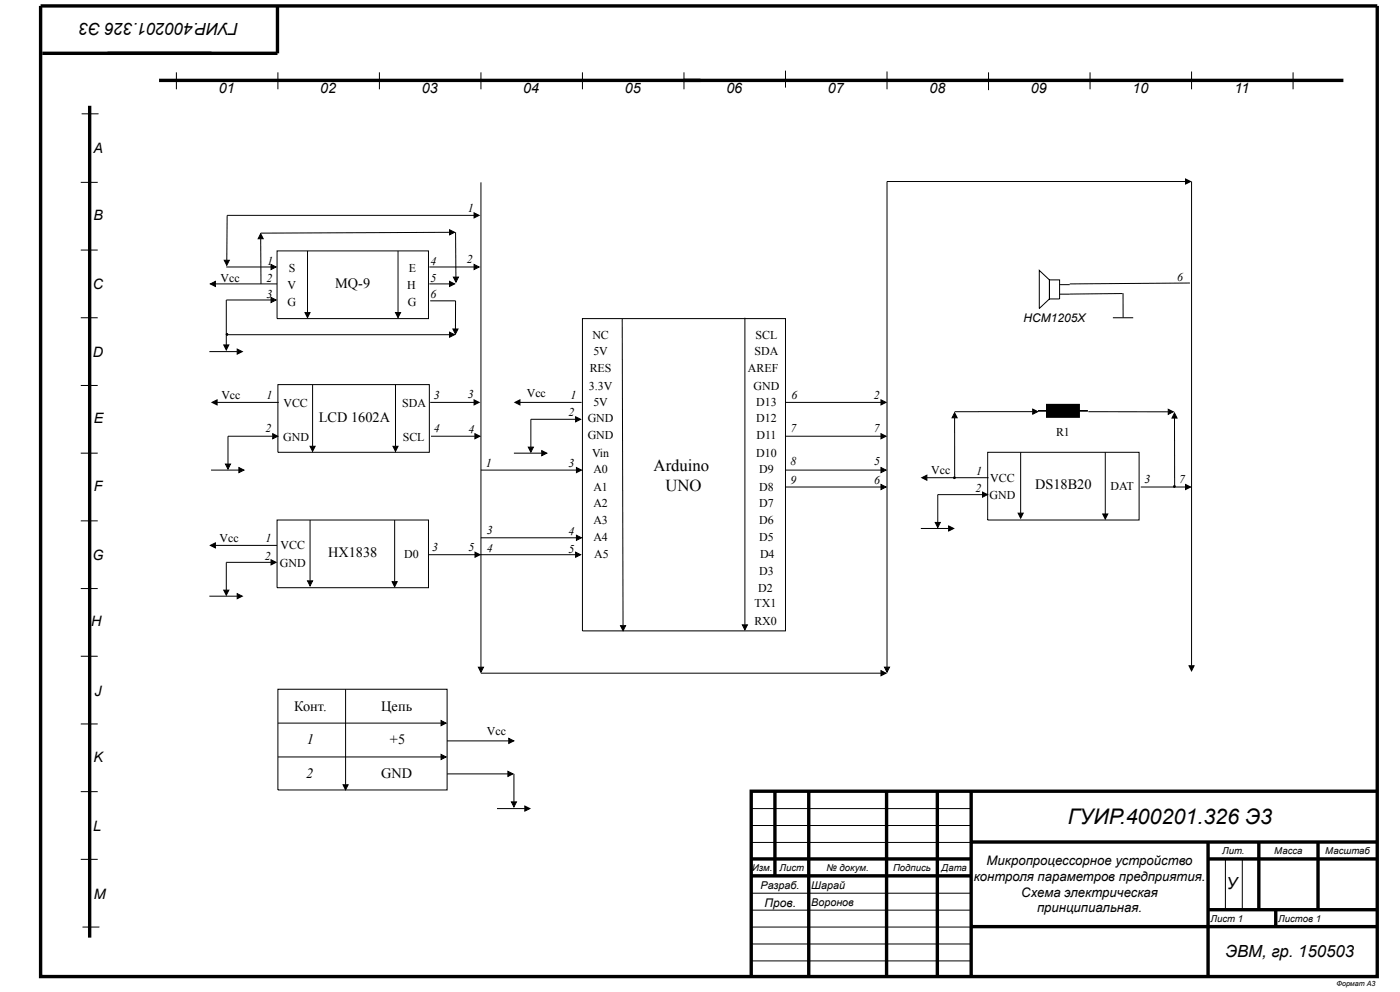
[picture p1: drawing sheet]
<svg xmlns="http://www.w3.org/2000/svg" width="420mm" height="297mm" viewBox="0 0 420 297" stroke-linecap="round" stroke-linejoin="round" font-family="sans-serif">
<g fill="none" stroke="#000" stroke-width="1" stroke-linecap="butt">
<path d="M12.2 1.8h400.8v290.9h-400.8zM83.2 2v14h-70.5M26.9 31.7v249.4M47.7 24.1h355.1M232.4 237.2v25.3M242.5 237.2v55.8M265.8 237.2v55.8M281.1 237.2v55.8M291.2 237.2v55.8M413 237.2h-187.8v55.8M225.2 257.5h66M291.2 252.4h121.5"/>
<path d="M362.2 252.4v40.6M362.2 257.5h50.5M377.4 252.4v20.3M395.2 252.4v20.3M225.2 262.5h66M291.2 277.8h121.5M362.2 272.7h50.5M382.5 272.7v5.1"/>
</g>
<path d="M63.4 16.2h19.5h-19.5" fill="none" stroke="#000" stroke-width=".51"/>
<g fill="none" stroke="#000" stroke-width=".3">
<path d="M24.5 34.1h5.1M52.9 21.7v5.1M83.3 21.7v5.1M113.8 21.7v5.1M144.2 21.7v5.1M174.6 21.7v5.1M205.1 21.7v5.1M235.5 21.2v5.1M266 21.4v5.4M296.4 21.7v5.3M326.8 21.7v5.1M357.3 21.4v5.4"/>
<path d="M387.7 21.7v5.1M24.2 54.7h5.1M24.2 75h5.1M24.2 95.2h5.1M24.2 115.5h5.1M24.2 135.8h5.1M24.2 156.1h5.1M24.2 176.4h5.1M24.2 196.7h5.1M24.2 217h5.1M24.2 237.3h5.1M24.2 257.6h5.1"/>
<path d="M225.4 242.4h65.9M225.4 247.4h65.9M225.4 252.5h65.9M367.4 257.6v15.2M372.5 257.6v15.2M24.7 277.9h5.1M225.4 267.7h65.9M225.4 272.8h65.9M225.4 277.9h65.9M225.4 283h65.9M225.4 288h65.9"/>
</g>
<path d="M174.6 95.5h60.9v93.6h-60.9z" fill="#fff"/>
<path d="M174.6 95.5h60.9v93.6h-60.9zM186.6 95.5l.2 92.1M223.3 95.2v92.1M186.1 187.6l1.5-.1-.8 1.6zM222.6 187.3h1.5l-.8 1.5z" fill="none" stroke="#000" stroke-width=".3"/>
<path d="M186.1 187.6l1.5-.1-.8 1.6zM222.6 187.3h1.5l-.8 1.5z" fill="#000"/>
<path d="M83.3 206.6h50.8v30.2h-50.8z" fill="#fff"/>
<g fill="none" stroke="#000" stroke-width=".3">
<path d="M266 54.4v145.6M68.1 64.6h74M81.3 79.3l1.5 .7-1.5 .8zM142.1 79.3l1.6 .7-1.6 .8zM142.1 63.8l1.6 .8-1.6 .7zM67.9 80h13.4M81.3 89.2l1.5 .7-1.5 .8zM81.3 89.9h-13.4v13.5M128.7 80h13.4M62.8 105.4h8.3M67.1 103.4h1.5l-.7 1.5zM71.1 104.6l1.5 .8-1.5 .8z"/>
<path d="M142.1 119.9l1.6 .7-1.6 .8zM264.2 119.9l1.5 .7-1.5 .8zM129 120.6h13.1M235.5 120.6h28.7M265.2 200h1.5l-.7 1.5zM83.3 206.6h50.8v30.2h-50.8zM83.3 216.8h49M103.6 206.6v28.6M132.3 216l1.5 .8-1.5 .7zM83.3 226.9h49M102.9 235.2h1.5l-.8 1.6zM132.3 226.1l1.5 .8-1.5 .8z"/>
<path d="M134.1 232h18.2M152.3 231.2l1.5 .8-1.5 .7zM154.1 232v8.4M149 242.4h8.4M153.3 240.4h1.6l-.8 1.5zM157.4 241.6l1.5 .8-1.5 .7z"/>
</g>
<g fill="#000">
<path d="M142.1 63.8l1.6 .8-1.6 .7zM81.3 89.2l1.5 .7-1.5 .8zM81.3 79.3l1.5 .7-1.5 .8zM142.1 79.3l1.6 .7-1.6 .8zM67.1 103.4h1.5l-.7 1.5zM71.1 104.6l1.5 .8-1.5 .8zM142.1 119.9l1.6 .7-1.6 .8zM264.2 119.9l1.5 .7-1.5 .8zM132.3 216l1.5 .8-1.5 .7zM265.2 200h1.5l-.7 1.5zM102.9 235.2h1.5l-.8 1.6zM132.3 226.1l1.5 .8-1.5 .8z"/>
<path d="M152.3 231.2l1.5 .8-1.5 .7zM153.3 240.4h1.6l-.8 1.5zM157.4 241.6l1.5 .8-1.5 .7z"/>
</g>
<path d="M83.1 75.2h45.4v20.3h-45.4z" fill="#fff"/>
<g fill="none" stroke="#000" stroke-width=".3">
<path d="M83.1 75.2h45.4v20.3h-45.4zM92.2 75.2v18.5M119.3 75.2v18.5M91.4 93.7h1.6l-.8 1.5zM118.6 93.7h1.5l-.8 1.5zM129 90.2h7.6M235.5 130.8h28.7M264.2 130l1.5 .8-1.5 .7zM144.2 140.9h28.6M172.8 140.1l1.6 .8-1.6 .8zM235.5 140.9h28.7M235.5 146h28.7"/>
<path d="M264.2 140.1l1.5 .8-1.5 .8zM264.2 145.2l1.5 .8-1.5 .7zM144 166.3h28.6M144.2 161.2h28.6M172.6 165.5l1.5 .8-1.5 .7zM172.8 160.4l1.6 .8-1.6 .8zM134.1 222.1h18.4M152.5 221.3l1.6 .8-1.6 .7z"/>
</g>
<path d="M91.4 93.7h1.6l-.8 1.5zM118.6 93.7h1.5l-.8 1.5zM264.2 130l1.5 .8-1.5 .7zM172.8 140.1l1.6 .8-1.6 .8zM264.2 140.1l1.5 .8-1.5 .8zM264.2 145.2l1.5 .8-1.5 .7zM172.6 165.5l1.5 .8-1.5 .7zM172.8 160.4l1.6 .8-1.6 .8zM152.5 221.3l1.6 .8-1.6 .7z" fill="#000"/>
<path d="M83.3 115.3h45.4v20.3h-45.4z" fill="#fff"/>
<path d="M83.3 115.3h45.4v20.3h-45.4zM93.7 115.3v18.5M118.6 115.3v18.5M93 133.8h1.5l-.8 1.5zM117.8 133.8h1.5l-.7 1.5z" fill="none" stroke="#000" stroke-width=".3"/>
<path d="M93 133.8h1.5l-.8 1.5zM117.8 133.8h1.5l-.7 1.5z" fill="#000"/>
<path d="M83.1 155.9h45.4v20.3h-45.4z" fill="#fff"/>
<g fill="none" stroke="#000" stroke-width=".3">
<path d="M333.7 95.2h6.1M83.1 155.9h45.4v20.3h-45.4zM93 155.9v18.2M118.3 155.9v18.5M62.8 178.7h8.3M63.1 163.5l1.5-.8v1.5zM64.6 163.5h18.5M67.1 176.9h1.5l-.7 1.5zM71.1 177.9l1.5 .8-1.5 .8zM81.3 167.8l1.5 .8-1.5 .7zM81.3 168.6h-13.4v8.3M92.2 174.1h1.5l-.7 1.5z"/>
<path d="M117.6 174.4h1.5l-.8 1.5z"/>
</g>
<path d="M63.1 163.5l1.5-.8v1.5zM67.1 176.9h1.5l-.7 1.5zM71.1 177.9l1.5 .8-1.5 .8zM81.3 167.8l1.5 .8-1.5 .7zM92.2 174.1h1.5l-.7 1.5zM117.6 174.4h1.5l-.8 1.5z" fill="#000"/>
<path d="M296.1 135.6h45.5v20.3h-45.5z" fill="#fff"/>
<g fill="none" stroke="#000" stroke-width=".3">
<path d="M144.2 54.7v145.3M266 54.4h89.5M355.5 53.6l1.5 .8-1.5 .8zM357.3 54.4v145.2M67.2 78h1.6l-.8 1.5zM68.1 64.6l-.1 13.4M78.2 70l.7 1.6h-1.5zM78.2 71.6l.1 13.5M134.8 68.9l1.5 .7-1.5 .8zM134.8 69.6l-56.5 .3M136.6 69.6l.1 13.5M63.1 85.1l1.5-.8v1.6z"/>
<path d="M64.6 85.1h18.5M68.1 99.8v.2M128.7 85.1h6.1M134.8 99.6l1.5 .7-1.5 .8zM134.8 84.3l1.5 .8-1.5 .8zM135.8 98.6h1.5l-.7 1.5zM135.9 83.1h1.6l-.8 1.5zM136.6 90.2v8.4M311.6 81l3.1 2.9v5.7l-3.1 2.9zM314.7 83.9h3v5.7h-3zM317.7 85.3h3.1M336.6 88l-18.9 .2"/>
<path d="M336.7 87.9l.1 7.3M356.8 84.8l-36 .3M68.1 100.3h66.7M63.6 120.6l1.5-.7v1.5zM65.1 120.6h18.5M67.6 139.1h1.5l-.7 1.5zM81.8 130l1.5 .8-1.5 .7zM81.8 130.8h-13.4v8.3M129.2 130.8h13.2M142.4 130l1.5 .8-1.5 .7zM154.1 135.8h8.3M154.4 120.6l1.5-.7v1.5z"/>
<path d="M155.9 120.6h18.5M158.4 134h1.5l-.7 1.6zM162.4 135.1l1.6 .7-1.6 .8zM172.6 124.9l1.5 .8-1.5 .7zM172.6 125.7h-13.4v8.3M286.2 123.7l.8 1.5h-1.5zM286.2 125.2l.1 18M296.1 135.6h45.5v20.3h-45.5zM306 135.6v18.2M309.7 122.6l1.5 .8-1.5 .8zM309.7 123.4h-23.4M326.3 123.4h24"/>
<path d="M331.4 135.6v18.5M350.3 122.7l1.5 .7-1.5 .8zM352.2 123.8l.7 1.5h-1.5zM352.2 125.3v20.7M63.3 140.9h8.3M71.6 140.1l1.6 .8-1.6 .8zM276.1 158.4h8.3M276.4 143.2l1.5-.8v1.6zM277.9 143.2h18.5M280.4 156.6h1.5l-.7 1.5zM284.4 157.6l1.6 .8-1.6 .8zM285.7 143.2h.2"/>
<path d="M294.6 147.5l1.5 .8-1.5 .7zM294.6 148.3h-13.4v8.3M305.3 153.8h1.5l-.8 1.5zM330.6 154.1h1.6l-.8 1.5zM342.1 146h13.4M352.5 145.7l-.1 .1M355.5 145.2l1.5 .8-1.5 .7zM128.5 166.3h13.9M142.4 165.5l1.6 .8-1.6 .7zM143.4 200h1.6l-.8 1.5zM356.5 199.6h1.5l-.7 1.5zM144.2 201.8h120"/>
<path d="M264.2 201l1.5 .8-1.5 .7z"/>
<circle cx="68.1" cy="100.2" r=".25"/>
<circle cx="286.2" cy="143.2" r=".25"/>
<circle cx="352.1" cy="145.8" r=".25"/>
</g>
<g fill="#000">
<path d="M355.5 53.6l1.5 .8-1.5 .8zM67.2 78h1.6l-.8 1.5zM78.2 70l.7 1.6h-1.5zM134.8 68.9l1.5 .7-1.5 .8zM63.1 85.1l1.5-.8v1.6zM134.8 84.3l1.5 .8-1.5 .8zM135.9 83.1h1.6l-.8 1.5zM134.8 99.6l1.5 .7-1.5 .8zM135.8 98.6h1.5l-.7 1.5zM63.6 120.6l1.5-.7v1.5zM81.8 130l1.5 .8-1.5 .7zM142.4 130l1.5 .8-1.5 .7z"/>
<path d="M154.4 120.6l1.5-.7v1.5zM158.4 134h1.5l-.7 1.6zM162.4 135.1l1.6 .7-1.6 .8zM172.6 124.9l1.5 .8-1.5 .7zM286.2 123.7l.8 1.5h-1.5zM309.7 122.6l1.5 .8-1.5 .8zM313.6 121.1h10.2v4.1h-10.2v-1.2h1.2v-1.7h7.8v1.7h-9zM350.3 122.7l1.5 .7-1.5 .8zM352.2 123.8l.7 1.5h-1.5zM67.6 139.1h1.5l-.7 1.5zM71.6 140.1l1.6 .8-1.6 .8zM276.4 143.2l1.5-.8v1.6z"/>
<path d="M280.4 156.6h1.5l-.7 1.5zM284.4 157.6l1.6 .8-1.6 .8zM294.6 147.5l1.5 .8-1.5 .7zM305.3 153.8h1.5l-.8 1.5zM330.6 154.1h1.6l-.8 1.5zM355.5 145.2l1.5 .8-1.5 .7zM142.4 165.5l1.6 .8-1.6 .7zM143.4 200h1.6l-.8 1.5zM264.2 201l1.5 .8-1.5 .7zM356.5 199.6h1.5l-.7 1.5z"/>
<circle cx="68.1" cy="100.2" r=".25"/>
<circle cx="286.2" cy="143.2" r=".25"/>
<circle cx="352.1" cy="145.8" r=".25"/>
</g>
<path d="M311.2 123.2h3M323.2 123.2h3" fill="none" stroke="#000" stroke-width=".51"/>
<text font-size="6.4" x="320.2" y="247.1">ГУИР.400201.326 Э3</text>
<g font-size="5">
<text x="71.5" y="6.8" transform="rotate(180 71.5 6.8)">ГУИР.400201.326 Э3</text>
<text x="196" y="141">Аrduino</text>
<text x="199.5" y="147.1">UNO</text>
<text x="367.7" y="266.3">У</text>
<text x="367.4" y="286.9">ЭВМ, гр. 150503</text>
</g>
<g font-size="4.3">
<text x="65.6" y="27.9">01</text>
<text x="96" y="27.9">02</text>
<text x="126.5" y="27.9">03</text>
<text x="156.9" y="27.9">04</text>
<text x="187.3" y="27.9">05</text>
<text x="217.8" y="27.9">06</text>
<text x="248.2" y="27.9">07</text>
<text x="278.7" y="27.9">08</text>
<text x="309.1" y="27.9">09</text>
<text x="339.5" y="27.9">10</text>
<text x="370.1" y="27.9">11</text>
<text x="28" y="45.9">A</text>
<text x="28" y="66">B</text>
<text x="27.9" y="86.5">C</text>
<text x="100.5" y="86.2">MQ-9</text>
<text x="27.9" y="107">D</text>
<text x="28.1" y="126.8">E</text>
<text x="95.6" y="126.6">LCD 1602A</text>
<text x="28.1" y="147.1">F</text>
<text x="310.4" y="146.6">DS18B20</text>
<text x="27.8" y="167.9">G</text>
<text x="98.4" y="166.9">HX1838</text>
<text x="27.4" y="187.7">H</text>
<text x="28.4" y="208.5">J</text>
<text x="88.2" y="213.1">Конт.</text>
<text x="114.3" y="213.1">Цепь</text>
<text x="92" y="223">1</text>
<text x="116.9" y="223">+5</text>
<text x="28" y="228.3">K</text>
<text x="91.8" y="233.1">2</text>
<text x="114.3" y="233.1">GND</text>
<text x="28" y="249.1">L</text>
<text x="28.1" y="269.4">M</text>
</g>
<g font-size="3.9">
<text x="295.8" y="259.2">Микропроцессорное устройство</text>
<text x="292" y="264.1">контроля параметров предприятия.</text>
<text x="306.2" y="268.9">Схема электрическая</text>
<text x="311" y="273.4">принципиальная.</text>
</g>
<g font-size="3.6">
<text x="140.3" y="63.4">1</text>
<text x="80.1" y="79.4">1</text>
<text x="86.6" y="81.7">S</text>
<text x="122.6" y="81.7">E</text>
<text x="129.1" y="79.4">4</text>
<text x="140" y="78.9">2</text>
<text x="66.1" y="84.5">Vcc</text>
<text x="79.9" y="84.5">2</text>
<text x="79.9" y="89.3">3</text>
<text x="86.2" y="86.5">V</text>
<text x="122.1" y="86.5">H</text>
<text x="129.1" y="84.5">5</text>
<text x="129.1" y="89.3">6</text>
<text x="353" y="84.2">6</text>
<text x="86.2" y="91.8">G</text>
<text x="122.2" y="91.8">G</text>
<text x="177.6" y="101.7">NC</text>
<text x="226.5" y="101.7">SCL</text>
<text x="306.9" y="96.4">HCM1205X</text>
<text x="177.9" y="106.3">5V</text>
<text x="226.2" y="106.3">SDA</text>
<text x="176.8" y="111.6">RES</text>
<text x="224.2" y="111.6">AREF</text>
<text x="66.4" y="119.7">Vcc</text>
<text x="79.9" y="119.5">1</text>
<text x="130.1" y="119.5">3</text>
<text x="140.3" y="119.2">3</text>
<text x="157.9" y="119">Vcc</text>
<text x="171.1" y="119.5">1</text>
<text x="176.6" y="116.9">3.3V</text>
<text x="225.9" y="116.9">GND</text>
<text x="237.3" y="119.5">6</text>
<text x="262" y="119.5">2</text>
<text x="85" y="122">VCC</text>
<text x="120.6" y="122">SDA</text>
<text x="170.5" y="124.8">2</text>
<text x="177.9" y="121.8">5V</text>
<text x="226.7" y="121.8">D13</text>
<text x="79.6" y="129.6">2</text>
<text x="130.1" y="129.6">4</text>
<text x="140.5" y="129.9">4</text>
<text x="176.2" y="126.6">GND</text>
<text x="176.2" y="131.6">GND</text>
<text x="226.7" y="126.6">D12</text>
<text x="226.8" y="131.6">D11</text>
<text x="237" y="129.6">7</text>
<text x="262" y="129.4">7</text>
<text x="316.6" y="130.6">R1</text>
<text x="84.9" y="132.2">GND</text>
<text x="120.8" y="132.2">SCL</text>
<text x="177.5" y="137">Vin</text>
<text x="226.7" y="137">D10</text>
<text x="145.7" y="140">1</text>
<text x="170.5" y="140">3</text>
<text x="177.9" y="141.8">A0</text>
<text x="227.6" y="141.8">D9</text>
<text x="237" y="139.5">8</text>
<text x="262.1" y="139.5">5</text>
<text x="279.2" y="142">Vcc</text>
<text x="292.7" y="142.3">1</text>
<text x="177.9" y="147.1">A1</text>
<text x="227.6" y="147.1">D8</text>
<text x="237" y="145.1">9</text>
<text x="262.1" y="145.1">6</text>
<text x="292.5" y="147.4">2</text>
<text x="296.7" y="149.7">GND</text>
<text x="296.9" y="144.3">VCC</text>
<text x="333" y="146.9">DAT</text>
<text x="343.2" y="144.8">3</text>
<text x="353.6" y="144.8">7</text>
<text x="177.9" y="151.9">A2</text>
<text x="227.6" y="151.9">D7</text>
<text x="146" y="160.1">3</text>
<text x="170.5" y="160.3">4</text>
<text x="177.9" y="157">A3</text>
<text x="227.6" y="157">D6</text>
<text x="65.9" y="162.3">Vcc</text>
<text x="79.4" y="167.9">2</text>
<text x="79.6" y="162.6">1</text>
<text x="84.1" y="164.6">VCC</text>
<text x="121.2" y="167.2">D0</text>
<text x="129.6" y="165.1">3</text>
<text x="140.5" y="165.1">5</text>
<text x="146" y="165.4">4</text>
<text x="170.5" y="165.6">5</text>
<text x="177.9" y="162.1">A4</text>
<text x="178.2" y="167.2">A5</text>
<text x="227.6" y="162.1">D5</text>
<text x="227.9" y="167.2">D4</text>
<text x="83.9" y="170">GND</text>
<text x="227.6" y="172.5">D3</text>
<text x="227.4" y="177.3">D2</text>
<text x="226.3" y="181.9">TX1</text>
<text x="226.2" y="187.2">RX0</text>
<text x="146" y="220.2">Vcc</text>
<text x="229.3" y="271.9">Пров.</text>
</g>
<g font-size="3.2">
<text x="228.1" y="266.3">Разраб.</text>
<text x="243.3" y="266.3">Шарай</text>
<text x="243.3" y="271.7">Воронов</text>
</g>
<g font-size="2.9">
<text x="366.5" y="255.9">Лит.</text>
<text x="382.1" y="255.9">Масса</text>
<text x="397.4" y="255.9">Масштаб</text>
<text x="225.5" y="261">Изм.</text>
<text x="233.7" y="261">Лист</text>
<text x="247.9" y="261">№ докум.</text>
<text x="267.8" y="261">Подпись</text>
<text x="282.3" y="261">Дата</text>
<text x="363" y="276.2">Лист 1</text>
<text x="383.3" y="276.2">Листов 1</text>
</g>
<text font-size="2.1" x="400.7" y="295.5">Формат А3</text>
</svg>
